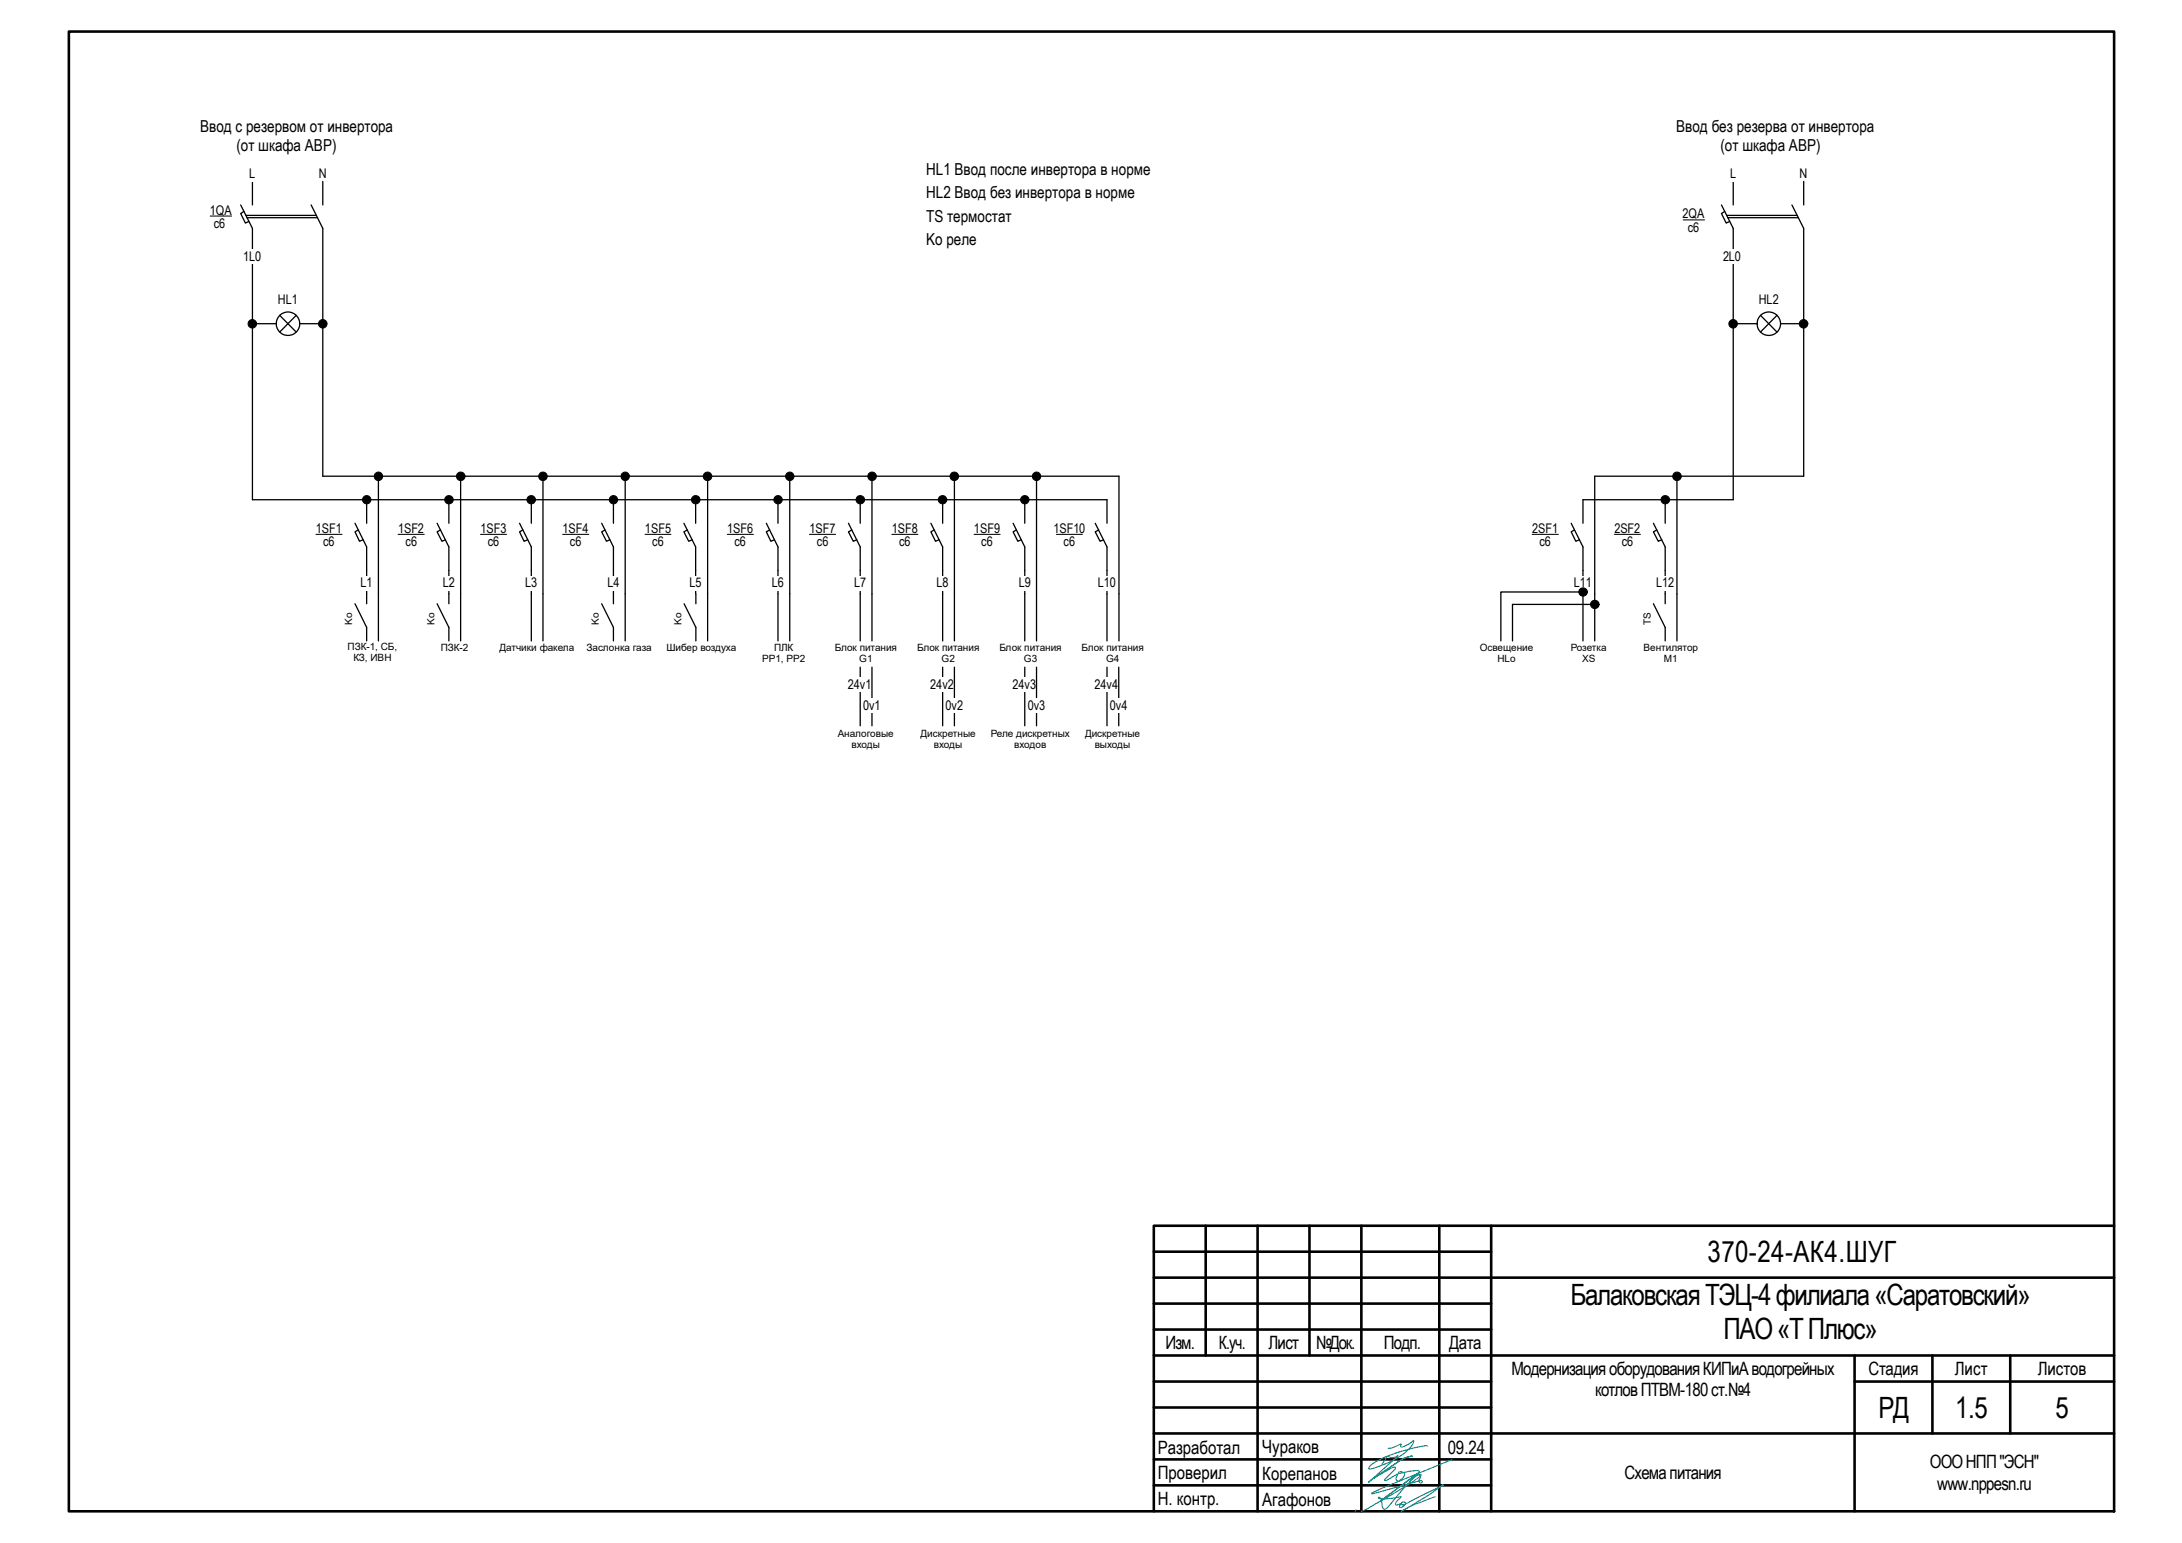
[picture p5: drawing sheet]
<svg xmlns="http://www.w3.org/2000/svg" width="420mm" height="297mm" viewBox="0 0 420 297" stroke-linecap="round" stroke-linejoin="round" font-family="sans-serif">
<g fill="none" stroke="#000" stroke-width=".5">
<path d="M13.3 6.1h393.8v284.8h-393.8zM232.2 236v24.9M242.2 236v54.9M252.1 236v24.9M262.1 236v54.9M277.1 236v54.9M287.1 236v54.9M407.1 236h-184.9v54.9M222.2 246h184.9M222.2 241h64.9M222.2 251h64.9M222.2 255.9h64.9"/>
<path d="M222.2 260.9h184.9M222.2 266h64.9M222.2 271h64.9M357.1 260.9v30M357.1 266h50M372.1 260.9v15M387.1 260.9v15M407.1 275.9h-184.9M222.2 285.9h64.9M222.2 280.9h64.9"/>
</g>
<path d="M274.9 278.4l-.1-.1a27.9 27.9 0 0 0-10.6 3.6l-.5 .4-.1 .5a16.2 16.2 0 0 0 5.5-2.2 6.6 6.6 0 0 0 3.1-3.2v-.1a5.8 5.8 0 0 1-2.4 1.3l-.1-.2 .1-.4-.3 .1a4.1 4.1 0 0 1-2.2 .7M261.1 290.7l-.1 .3M269.8 291l4.7-2.8 3.3-2.4h.1v.2l-4.3 2-3.1 1.6a.42 .42 0 0 1-.7-.1 .37 .37 0 0 1 .4-.4 .37 .37 0 0 1 .4 .5 .75 .75 0 0 1-1.1 .5l.3-.6h-.1a.71 .71 0 0 1-1 0l.2-.4 .9-1a12.8 12.8 0 0 1-4.3 .3l-.1-.1a.36 .36 0 0 1 .5 .3l.3 1.4a.51 .51 0 0 0 .3 .5 .51 .51 0 0 0 .6-.2l.8-1a27.3 27.3 0 0 1 5.1-5.3l.5-.2 .2 .2a84.1 84.1 0 0 1-11.6 7M276.4 288.1l-2.2 .8a20.9 20.9 0 0 0-4.4 2.1M279.6 281l-13.4 5.4-2.1 1.1 .2 .1 9.1-2.6 .5 .2-.2 .3a.39 .39 0 0 1-.4-.2 .39 .39 0 0 1 0-.4l.2-.4a.49 .49 0 0 0-.1-.5 .49 .49 0 0 0-.5-.1l-7.1 5 7.4-5.5 .1-.2-.6-.1-3.4 .5a.56 .56 0 0 1 1-.1 .8 .8 0 0 1-.3 1.1l-.6 .5-.5-.1-.1-.5 .3-.8-2.1 1.3h-.4v-.2l2.1-2-.1-.4-.8 .3-3.2 1.8 5.4-3.6 1.8-.6 .1 .1v-.1l-1.9 .6-6.5 4.4 5.7-5.1a1.59 1.59 0 0 1-2 .1l-1.1 1.6" fill="none" stroke="#008080" stroke-width=".2"/>
<path d="M46.3 39.5l2.3 4.5v52.2M48.6 34.9v4.6M331.5 39.5l2.2 4.5v52.2M333.7 34.9v4.6M47 40.7l-.7 .4 1 1.8 .6-.3M332.1 40.7l-.6 .4 .9 1.8 .6-.3" fill="none" stroke="#000" stroke-width=".25"/>
<g fill="#fff">
<path d="M46.3 32.2h4.6v2.7h-4.6z"/>
<path d="M46.3 48.1h4.6v2.7h-4.6z"/>
<path d="M331.5 32.2h4.5v2.7h-4.5z"/>
<path d="M331.5 48.1h4.5v2.7h-4.5z"/>
</g>
<path d="M40.5 41.6h4.1M324.1 42.3h4.1" fill="none" stroke="#000" stroke-width=".2"/>
<path d="M62.2 44v47.7M347.3 44v47.7" fill="none" stroke="#000" stroke-width=".25"/>
<g fill="#fff">
<path d="M59.9 32.2h4.5v2.7h-4.5z"/>
<path d="M345 32.2h4.6v2.7h-4.6z"/>
</g>
<circle cx="55.5" cy="62.3" r="2.26" fill="#fff"/>
<g fill="none" stroke="#000" stroke-width=".25">
<path d="M53.9 60.7l3.1 3.2M57 60.7l-3.1 3.2"/>
<circle cx="55.5" cy="62.3" r="2.26"/>
</g>
<circle cx="340.6" cy="62.3" r="2.26" fill="#fff"/>
<g fill="none" stroke="#000" stroke-width=".25">
<path d="M59.9 39.5l2.3 4.5M62.2 34.9v4.6M345 39.5l2.3 4.5M347.3 34.9v4.6M47.3 41.5h13.6M47.6 41.9h13.5M332.5 41.5h13.5M332.7 41.9h13.6M339 60.7l3.2 3.2M342.2 60.7l-3.2 3.2M48.6 96.2h164.6M62.2 91.7h153.3"/>
<path d="M70.6 96.2v4.5M72.9 91.7v31.7M86.4 96.2v4.5M88.7 91.7v31.7M102.3 96.2v4.5M104.6 91.7v31.7M118.1 96.2v4.5M120.4 91.7v31.7M134 96.2v4.5M136.3 91.7v31.7M68.4 100.7l2.2 4.6v9M69 102l-.6 .4 .8 1.8 .7-.3"/>
<path d="M84.2 100.7l2.2 4.6v9M84.8 102l-.6 .4 .9 1.8 .7-.3M100 100.7l2.3 4.6v18.1M100.7 102l-.7 .4 .9 1.8 .7-.3M115.9 100.7l2.2 4.6v9M116.5 102l-.6 .4 .9 1.8 .6-.3M131.7 100.7l2.3 4.6v9M132.3 102l-.6 .4 .9 1.8 .7-.3"/>
<circle cx="340.6" cy="62.3" r="2.26"/>
</g>
<path d="M60.8 102.9h5.1M76.7 102.9h5M92.5 102.9h5M108.3 102.9h5.1M124.2 102.9h5" fill="none" stroke="#000" stroke-width=".2"/>
<g fill="#000">
<circle cx="70.6" cy="96.2" r=".8"/>
<circle cx="72.9" cy="91.7" r=".81"/>
<circle cx="86.5" cy="96.2" r=".82"/>
<circle cx="88.7" cy="91.7" r=".83"/>
<circle cx="102.3" cy="96.2" r=".81"/>
<circle cx="104.5" cy="91.7" r=".82"/>
<circle cx="118.1" cy="96.2" r=".8"/>
<circle cx="120.4" cy="91.7" r=".81"/>
<circle cx="134" cy="96.2" r=".82"/>
<circle cx="136.2" cy="91.7" r=".82"/>
</g>
<g fill="none" stroke="#000" stroke-width=".19">
<circle cx="70.6" cy="96.2" r=".8"/>
<circle cx="72.9" cy="91.7" r=".82"/>
<circle cx="86.5" cy="96.2" r=".82"/>
<circle cx="88.7" cy="91.7" r=".83"/>
<circle cx="102.3" cy="96.2" r=".81"/>
<circle cx="104.5" cy="91.7" r=".82"/>
<circle cx="118.1" cy="96.2" r=".8"/>
<circle cx="120.4" cy="91.7" r=".82"/>
<circle cx="134" cy="96.2" r=".82"/>
<circle cx="136.2" cy="91.7" r=".83"/>
</g>
<g fill="#fff">
<path d="M68.9 110.9h3.5v2.7h-3.5z"/>
<path d="M84.7 110.9h3.5v2.7h-3.5z"/>
<path d="M100.6 110.9h3.4v2.7h-3.4z"/>
<path d="M116.4 110.9h3.5v2.7h-3.5z"/>
<path d="M132.2 110.9h3.5v2.7h-3.5z"/>
</g>
<path d="M295 102.9h5.1M310.9 102.9h5" fill="none" stroke="#000" stroke-width=".2"/>
<path d="M320.6 96.2v4.5M322.9 91.7v31.7M333.7 96.2h-28.9v4.5M347.3 91.7h-40.2v31.7M302.5 100.7l2.3 4.6v18.1M303.2 102l-.7 .4 .9 1.8 .7-.3M318.4 100.7l2.2 4.6v10.9M319 102l-.6 .4 .9 1.8 .7-.3" fill="none" stroke="#000" stroke-width=".25"/>
<g fill="#000">
<circle cx="320.7" cy="96.2" r=".82"/>
<circle cx="322.9" cy="91.7" r=".83"/>
</g>
<g fill="none" stroke="#000" stroke-width=".19">
<circle cx="320.7" cy="96.2" r=".82"/>
<circle cx="322.9" cy="91.7" r=".83"/>
</g>
<g fill="#fff">
<path d="M303.1 110.9h3.5v2.7h-3.5z"/>
<path d="M318.9 110.9h3.5v2.7h-3.5z"/>
</g>
<g fill="#000">
<circle cx="48.6" cy="62.3" r=".82"/>
<circle cx="62.1" cy="62.3" r=".82"/>
<circle cx="333.7" cy="62.3" r=".82"/>
<circle cx="347.3" cy="62.3" r=".82"/>
<circle cx="149.8" cy="96.2" r=".81"/>
<circle cx="152.1" cy="91.7" r=".81"/>
<circle cx="165.7" cy="96.2" r=".82"/>
<circle cx="167.9" cy="91.7" r=".83"/>
<circle cx="181.5" cy="96.2" r=".81"/>
<circle cx="183.8" cy="91.7" r=".83"/>
<circle cx="197.3" cy="96.2" r=".8"/>
<circle cx="199.6" cy="91.7" r=".81"/>
<circle cx="304.8" cy="114" r=".82"/>
<circle cx="307.1" cy="116.3" r=".82"/>
</g>
<g fill="none" stroke="#000" stroke-width=".19">
<circle cx="48.6" cy="62.3" r=".82"/>
<circle cx="62.1" cy="62.3" r=".82"/>
<circle cx="333.7" cy="62.3" r=".82"/>
<circle cx="347.3" cy="62.3" r=".82"/>
<circle cx="149.8" cy="96.2" r=".81"/>
<circle cx="152.1" cy="91.7" r=".81"/>
<circle cx="165.7" cy="96.2" r=".82"/>
<circle cx="167.9" cy="91.7" r=".83"/>
<circle cx="181.5" cy="96.2" r=".81"/>
<circle cx="183.8" cy="91.7" r=".83"/>
<circle cx="197.3" cy="96.2" r=".8"/>
<circle cx="199.6" cy="91.7" r=".81"/>
<circle cx="304.8" cy="114" r=".82"/>
<circle cx="307.1" cy="116.4" r=".82"/>
</g>
<g fill="none" stroke="#000" stroke-width=".25">
<path d="M149.8 96.2v4.5M152.1 91.7v31.7M165.6 96.2v4.5M167.9 91.7v31.7M181.5 96.2v4.5M183.8 91.7v31.7M197.3 96.2v4.5M199.6 91.7v31.7M213.2 96.2v4.5M215.5 91.7v31.7M147.6 100.7l2.2 4.6v18.1M148.2 102l-.6 .4 .8 1.8 .7-.3"/>
<path d="M163.4 100.7l2.2 4.6v18.1M164 102l-.6 .4 .9 1.8 .7-.3M179.2 100.7l2.3 4.6v18.1M179.9 102l-.7 .4 .9 1.8 .7-.3M195.1 100.7l2.2 4.6v18.1M195.7 102l-.6 .4 .9 1.8 .6-.3M210.9 100.7l2.3 4.6v18.1M211.5 102l-.6 .4 .9 1.8 .7-.3M291.2 116.4v7M318.4 116.2l2.2 4.6v2.6"/>
</g>
<path d="M140 102.9h5.1M155.9 102.9h5M171.7 102.9h5.1M187.6 102.9h5M203.4 102.9h5" fill="none" stroke="#000" stroke-width=".2"/>
<g fill="#fff">
<path d="M148.1 110.9h3.5v2.7h-3.5z"/>
<path d="M163.9 110.9h3.5v2.7h-3.5z"/>
<path d="M179.8 110.9h3.4v2.7h-3.4z"/>
<path d="M195.6 110.9h3.5v2.7h-3.5z"/>
<path d="M211.4 110.9h3.5v2.7h-3.5z"/>
</g>
<path d="M165.6 128.4v11.3M167.9 128.4v11.3" fill="none" stroke="#000" stroke-width=".25"/>
<g fill="#fff">
<path d="M163.8 130.5h3.5v2.7h-3.5z"/>
<path d="M166.2 134.5h3.4v2.7h-3.4z"/>
</g>
<path d="M181.5 128.4v11.3M183.8 128.4v11.3" fill="none" stroke="#000" stroke-width=".25"/>
<g fill="#fff">
<path d="M179.7 130.5h3.5v2.7h-3.5z"/>
<path d="M182 134.5h3.5v2.7h-3.5z"/>
</g>
<path d="M197.3 128.4v11.3M199.6 128.4v11.3" fill="none" stroke="#000" stroke-width=".25"/>
<g fill="#fff">
<path d="M195.5 130.5h3.5v2.7h-3.5z"/>
<path d="M197.9 134.5h3.4v2.7h-3.4z"/>
</g>
<path d="M213.2 128.4v11.3M215.4 128.4v11.3" fill="none" stroke="#000" stroke-width=".25"/>
<g fill="#fff">
<path d="M211.3 130.5h3.5v2.7h-3.5z"/>
<path d="M213.7 134.5h3.5v2.7h-3.5z"/>
</g>
<g fill="none" stroke="#000" stroke-width=".25">
<path d="M48.9 62.3h4.3M57.7 62.3h4.1M334.1 62.3h4.2M342.9 62.3h4.1M68.4 116.2l2.2 4.6v2.6M70.6 114.3v1.9M84.2 116.2l2.2 4.6v2.6M86.4 114.3v1.9M115.9 116.2l2.2 4.6v2.6M118.1 114.3v1.9M131.7 116.2l2.3 4.6v2.6M134 114.3v1.9"/>
<path d="M291.2 116.4h15.9M304.8 114h-15.8v9.4"/>
</g>
<g fill="none" stroke="#000" stroke-width=".19">
<circle cx="48.6" cy="62.3" r=".34"/>
<circle cx="62.2" cy="62.3" r=".34"/>
<circle cx="333.7" cy="62.3" r=".34"/>
<circle cx="347.3" cy="62.3" r=".34"/>
</g>
<g fill="#000">
<circle cx="48.6" cy="62.3" r=".34"/>
<circle cx="62.2" cy="62.3" r=".35"/>
<circle cx="333.7" cy="62.3" r=".34"/>
<circle cx="347.3" cy="62.3" r=".34"/>
</g>
<g font-size="5.7">
<text x="328.8" y="243">370-24-АК4.ШУГ</text>
<text x="302.4" y="251.2">БалаковскаяТЭЦ-4филиала«Саратовский»</text>
<text x="331.9" y="257.8">ПАО«ТПлюс»</text>
<text x="361.7" y="272.9">РД</text>
<text x="376.5" y="272.9">1.5</text>
<text x="395.8" y="272.9">5</text>
</g>
<g font-size="3.5">
<text x="224.4" y="259.7">Изм.</text>
<text x="234.7" y="259.7">К.уч.</text>
<text x="244.3" y="259.7">Лист</text>
<text x="253.4" y="259.7">№Док.</text>
<text x="266.4" y="259.7">Подп.</text>
<text x="279" y="259.7">Дата</text>
<text x="291.1" y="264.7">МодернизацияоборудованияКИПиАводогрейных</text>
<text x="307.2" y="268.8">котловПТВМ-180ст.№4</text>
<text x="359.8" y="264.7">Стадия</text>
<text x="376.4" y="264.7">Лист</text>
<text x="392.4" y="264.7">Листов</text>
<text x="222.9" y="279.9">Разработал</text>
<text x="243.1" y="279.7">Чураков</text>
<text x="278.8" y="279.9">09.24</text>
<text x="222.9" y="284.8">Проверил</text>
<text x="243.1" y="284.8">Корепанов</text>
<text x="312.8" y="284.7">Схемапитания</text>
<text x="371.6" y="282.6">ОООНПП&quot;ЭСН&quot;</text>
<text x="373" y="286.7">www.nppesn.ru</text>
<text x="222.9" y="289.8">Н. контр.</text>
<text x="243.1" y="289.9">Агафонов</text>
</g>
<g font-size="3.2">
<text x="38.6" y="25.4">Ввод с резервом от инвертора</text>
<text x="45.5" y="29.1">(от шкафа АВР)</text>
<text x="322.8" y="25.4">Ввод без резерва от инвертора</text>
<text x="331.3" y="29.1">(от шкафа АВР)</text>
<text x="178.3" y="33.6">HL1 Ввод после инвертора в норме</text>
<text x="178.3" y="38.1">HL2 Ввод без инвертора в норме</text>
<text x="178.3" y="42.7">TS термостат</text>
<text x="178.3" y="47.2">Ko реле</text>
</g>
<g font-size="2.6">
<text x="48" y="34.3">L</text>
<text x="61.4" y="34.3">N</text>
<text x="333.2" y="34.3">L</text>
<text x="346.5" y="34.3">N</text>
<text x="40.4" y="41.3">1QA</text>
<text x="41.2" y="43.8">с6</text>
<text x="324" y="42">2QA</text>
<text x="325" y="44.7">с6</text>
<text x="46.8" y="50.2">1L0</text>
<text x="331.8" y="50.2">2L0</text>
<text x="53.5" y="58.5">HL1</text>
<text x="338.7" y="58.5">HL2</text>
<text x="60.8" y="102.6">1SF1</text>
<text x="62.2" y="105.2">с6</text>
<text x="76.7" y="102.6">1SF2</text>
<text x="78.1" y="105.2">с6</text>
<text x="92.5" y="102.6">1SF3</text>
<text x="93.9" y="105.2">с6</text>
<text x="108.3" y="102.6">1SF4</text>
<text x="109.7" y="105.2">с6</text>
<text x="124.2" y="102.6">1SF5</text>
<text x="125.6" y="105.2">с6</text>
<text x="140" y="102.6">1SF6</text>
<text x="141.4" y="105.2">с6</text>
<text x="155.9" y="102.6">1SF7</text>
<text x="157.3" y="105.2">с6</text>
<text x="171.7" y="102.6">1SF8</text>
<text x="173.1" y="105.2">с6</text>
<text x="187.5" y="102.6">1SF9</text>
<text x="188.9" y="105.2">с6</text>
<text x="202.8" y="102.6">1SF10</text>
<text x="204.8" y="105.2">с6</text>
<text x="295" y="102.6">2SF1</text>
<text x="296.4" y="105.2">с6</text>
<text x="310.9" y="102.6">2SF2</text>
<text x="312.3" y="105.2">с6</text>
<text x="69.4" y="113">L1</text>
<text x="85.3" y="113">L2</text>
<text x="101.1" y="113">L3</text>
<text x="117" y="113">L4</text>
<text x="132.8" y="113">L5</text>
<text x="148.6" y="113">L6</text>
<text x="164.5" y="113">L7</text>
<text x="180.3" y="113">L8</text>
<text x="196.2" y="113">L9</text>
<text x="211.4" y="113">L10</text>
<text x="303.1" y="113">L11</text>
<text x="318.9" y="113">L12</text>
<text x="163.3" y="132.5">24v1</text>
<text x="166.2" y="136.6">0v1</text>
<text x="179.1" y="132.5">24v2</text>
<text x="182.1" y="136.6">0v2</text>
<text x="195" y="132.5">24v3</text>
<text x="197.9" y="136.6">0v3</text>
<text x="210.8" y="132.5">24v4</text>
<text x="213.7" y="136.6">0v4</text>
</g>
<g font-size="1.9">
<text x="66.9" y="125.1">ПЗК-1, СБ,</text>
<text x="67.8" y="120.2" transform="rotate(-90 67.8 120.2)">Ko</text>
<text x="83.6" y="120.2" transform="rotate(-90 83.6 120.2)">Ko</text>
<text x="84.9" y="125.3">ПЗК-2</text>
<text x="96.2" y="125.3">Датчики факела</text>
<text x="112.9" y="125.3">Заслонка газа</text>
<text x="115.3" y="120.2" transform="rotate(-90 115.3 120.2)">Ko</text>
<text x="128.3" y="125.3">Шибер воздуха</text>
<text x="131.2" y="120.2" transform="rotate(-90 131.2 120.2)">Ko</text>
<text x="149" y="125.3">ПЛК</text>
<text x="160.7" y="125.3">Блок питания</text>
<text x="176.6" y="125.3">Блок питания</text>
<text x="192.4" y="125.3">Блок питания</text>
<text x="208.3" y="125.3">Блок питания</text>
<text x="284.9" y="125.3">Освещение</text>
<text x="302.5" y="125.3">Розетка</text>
<text x="316.5" y="125.3">Вентилятор</text>
<text x="317.8" y="120.3" transform="rotate(-90 317.8 120.3)">TS</text>
<text x="68" y="127.3">КЗ, ИВН</text>
<text x="146.8" y="127.5">PP1, PP2</text>
<text x="165.5" y="127.5">G1</text>
<text x="181.3" y="127.5">G2</text>
<text x="197.2" y="127.5">G3</text>
<text x="213" y="127.5">G4</text>
<text x="288.3" y="127.5">HLo</text>
<text x="304.6" y="127.5">XS</text>
<text x="320.4" y="127.5">M1</text>
<text x="161.3" y="141.8">Аналоговые</text>
<text x="164" y="144">входы</text>
<text x="177.3" y="141.8">Дискретные</text>
<text x="179.8" y="144">входы</text>
<text x="190.8" y="141.8">Реле дискретных</text>
<text x="195.3" y="144">входов</text>
<text x="208.9" y="141.8">Дискретные</text>
<text x="210.8" y="144">выходы</text>
</g>
</svg>
